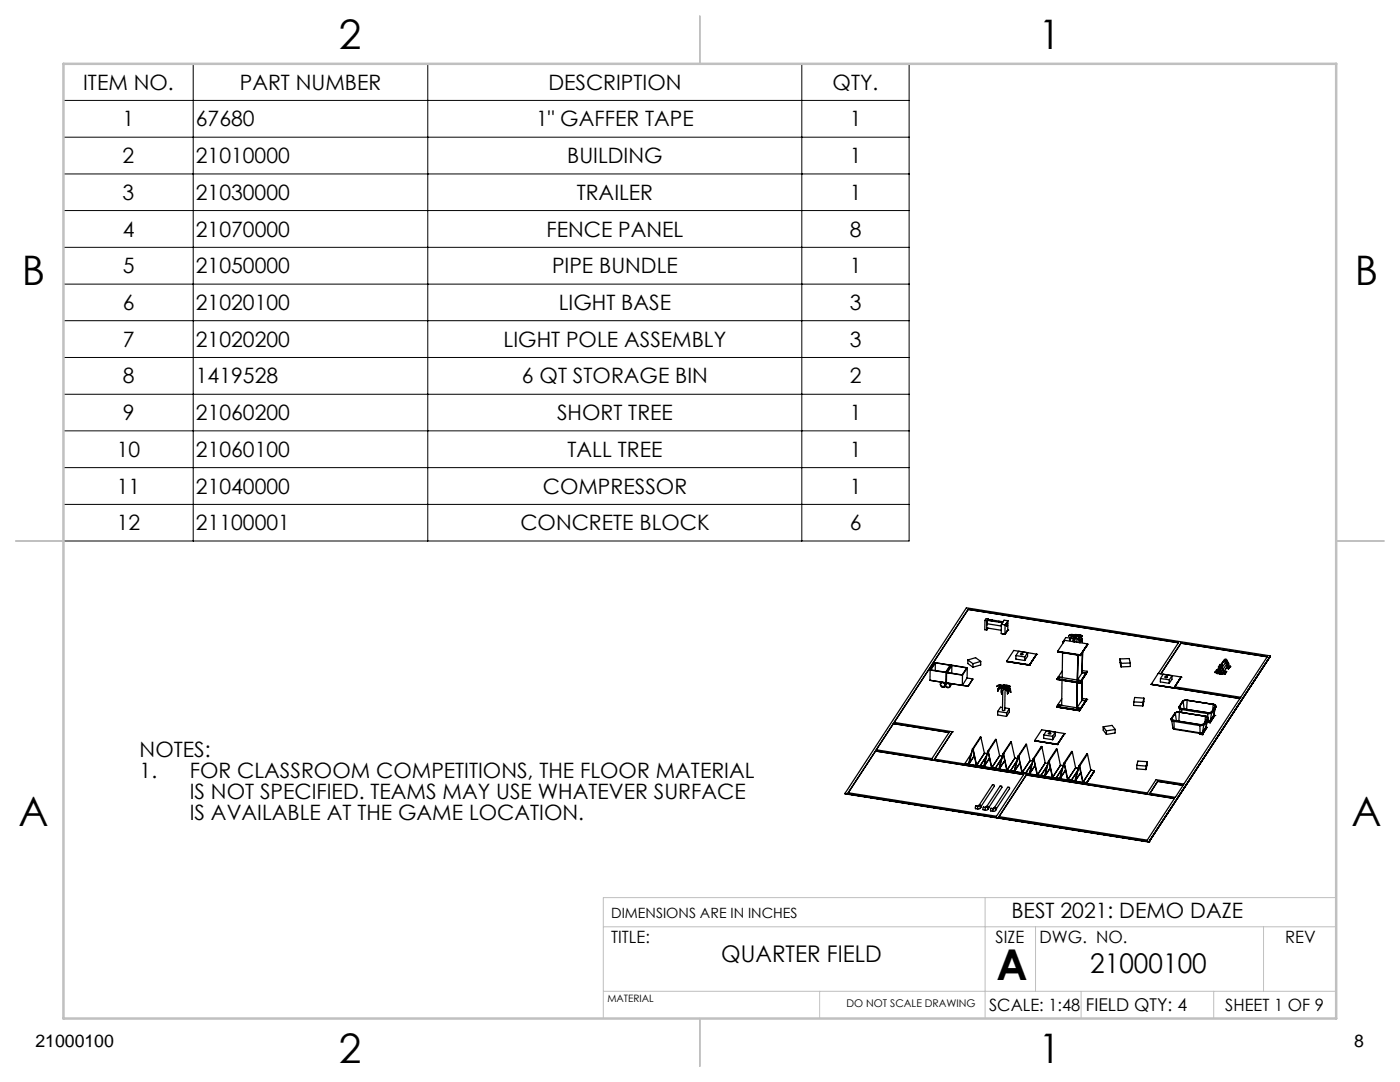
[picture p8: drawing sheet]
<svg xmlns="http://www.w3.org/2000/svg" width="279mm" height="216mm" viewBox="0 0 279 216" stroke-linecap="round" stroke-linejoin="round" font-family="sans-serif">
<g fill="none" stroke="#000" stroke-width=".2">
<path d="M12.7 12.7h168.7v95.2h-168.7zM38.6 12.7v95.2M85.4 12.7v95.2M160 12.7v95.2M12.7 20h168.7M12.7 27.4h168.7M12.7 34.7h168.7M12.7 42h168.7M12.7 49.4h168.7M12.7 56.7h168.7M12.7 64h168.7M12.7 71.3h168.7"/>
<path d="M12.7 78.7h168.7M12.7 86h168.7M12.7 93.3h168.7M12.7 100.6h168.7"/>
</g>
<path d="M196.6 179.1v24.1M266.7 179.1h-146.3v24.1M120.4 197.8h146.3M120.4 184.9h146.3M163.6 197.8v5.4M206.7 184.9v12.9M215.8 197.8v5.4M242.2 197.8v5.4M252.2 184.9v12.9" fill="none" stroke="#c0c0c0" stroke-width=".2"/>
<path d="M139.7 3.2v9.5M3.1 107.9h9.6M266.7 107.9h9.5M139.7 203.2v9.6" fill="none" stroke="#c0c0c0" stroke-width=".25"/>
<path d="M12.7 12.7h254v190.5h-254z" fill="none" stroke="#c0c0c0" stroke-width=".5"/>
<g fill="none" stroke="#000" stroke-width=".25">
<path d="M185.6 135.7h.1M185.6 135.7l7.6 1.2M185.6 133.7l3.2 .5M185.6 133.7v2M186.7 132.3l2.9 .5-.9 1.3-2.9-.4zM186.7 132.3v1.5M187.9 136.1l-.2 .2M187.9 136.9l.5 .2M188.4 137.1h.1M188.4 137v.1M188.5 137l-.1 .1M188.7 136.7l-.1 .2"/>
<path d="M188.8 136.2h.1M188.8 134.2v2l.1-.2M188.9 136.3l-.2 .2M188.9 136.2l3.2 .6M188.9 134.2l3.2 .5M188.9 134.2v2M189.8 132.7l-1 1.5M189.8 132.7v.2M189.8 132.7l-3.2-.5-1 1.5M190 136.5l-.4 .6M190 132.8l2.9 .5-.9 1.4-2.9-.5zM190 132.8l-.1 1.5"/>
<path d="M192.1 136.7l1.1 .2M192.1 134.7v2.1M193 135.3l1.1 .2M193 133.2l-.9 1.5M193 133.2l-3.1-.5-1 1.5M193 133.2v2.1l-.9 1.5M193.1 131.7l1.1 .7M193.1 131.7v.7l1.1 .7M193.1 131.7l1.6-.5 1 .8M193.2 121.6h.1M193.2 121.6l42 6.6-4 6.2M193.2 136.9h.1"/>
<path d="M193.2 121.6l42 6.7M193.2 121.6l-14.8 22.5 11.7 1.9M194.1 135.5l-.9 1.4M194.2 132.4v.7M195.7 132l-1.5 .4M195.7 132v.7l-1.5 .4M196.6 123.8l-.1 1.9h.4M196.6 123.8l.4 .1M196.9 125.3v.4M197 123.9v.8M197 124.5v.8l2.8 .5M197 123.8v.7l2.8 .4"/>
<path d="M197.1 123.6l3.1 .5-.1 .1-3.1-.4zM197.2 125.3l-.3 .4M197.2 123.5l-.2 .4M197.2 123.5l-.4-.1-.2 .4M197.2 123.5v.1M197.8 123.8h.1zM197.8 123.8h.1M198.9 137l.6-.1 .4 .2-.7 .3-.1 .5M199 136.9l-.1 .1M199 136.9l.5-.2 .8 .2M199.1 137.9a.86 .86 0 0 1 .9-.6l-.2 .5 .2 .7M199.2 137.9h-.1"/>
<path d="M199.2 137.4h.1M199.3 124l.1 .1zM199.3 124h.1M199.3 124.1h.1M199.4 124h.1M199.4 124.1h.1M199.4 124l-.1 .1M199.4 124v.1M199.8 124.6l.8 .1M199.8 124.6v1.8l.8 .2M199.9 137l-.6 .3M200 137.9v.6"/>
<path d="M200.1 126.5h.1M200.1 126.5h.5M200.1 126.5l.5 .1M200.1 136.8h.1M200.1 137.8v3.9M200.2 137.3l.1 .1zM200.2 137.3h.1M200.2 137h.1M200.2 137l.1 .1M200.3 136.9l-.8-.2-.6 .3M200.3 136.9l.5-.2 .8 .3M200.3 137.4h.1"/>
<path d="M200.3 137.3h.1M200.3 137.1h.1M200.3 137h.1M200.3 137v.1M200.3 137.3v.1M200.3 136.9l.7-.2 .6 .3M200.3 136.9h.1M200.5 136.8l-.2-.1-.1 .1 .1 .1M200.6 136.7h-.4v.1M200.6 126.5v.1M200.6 137.4l-.1 4.3M200.6 124.7v1.9"/>
<path d="M200.7 137.1l.5 .1 .4 .2v.7M200.8 124.8l.1 .1zM200.8 124.8h.1M200.9 124.8h.1M200.9 124.4l-.1 .1zM200.9 124.5h.1M200.9 124.4h.1M200.9 124.4v.1M200.9 131.9l4.6 .8M200.9 131.9l4.6 .7M200.9 132l4.6 .7M200.9 137.4l.3 .5v.5"/>
<path d="M201.1 125.7h.1M201.1 125.7l-.5 .9M201.1 125.7l-.5 .8M201.2 123.9l-.6 .8M201.2 123.9l-.8-.1-.6 .8M201.2 123.9l-.1 1.8M201.6 137l-.7-.1-.2 .2 .4 .1a.73 .73 0 0 1 .5 .9M201.6 138.1l-.2-.4-.5-.3 .3 .6-.2 .5v-.5l-.6-.7-.4 .6v.6M201.6 138.1h.1M201.6 137h.1M202.7 130.8l1.8 .3M202.7 130.8v.7l1.8 .3"/>
<path d="M203.3 130l-.6 .8M203.7 130.5v-.1a.22 .22 0 0 1 .3 0 .22 .22 0 0 1 .1 .2h-.4zM204.5 131.1v.7M204.5 131.1l.6-.9v.8l-.6 .8M205.5 132.7h.1M205.5 132.6v.1M206.9 130.6h.1M206.9 130.5l-4.6-.7-1.4 2.1M206.9 130.5l-1.4 2.1M206.9 130.5v.1M206.9 130.6l-1.4 2.1M211 135.5l4.5 .8"/>
<path d="M211 135.4v.2l4.5 .7M211 135.4l4.5 .8M211 135.5l4.5 .7M211.1 130v.1l4.5 .7M211.1 130l4.5 .7M211.2 135.1l-.2 .3M211.2 135.1l4.6 .7M211.9 139.4l-.8 1.2M211.9 135.7v5.1M212 133.9l-.8 1.2M212.1 130.2l-.1 5-.8-.1M212.2 128l.1 .1"/>
<path d="M212.2 128l-.1 .3M213.3 126.9l.5-.1 .5 .2-.4 .1a.57 .57 0 0 0-.4 .7M213.3 126.9h.1M213.4 126.8l.7-.2 .5 .2M213.5 127.8a.95 .95 0 0 1 .8-.6l-.2 .8M213.5 127.8h.1M213.5 127.3h.1M213.5 127.3l-.8-.1-.5 .8M213.9 127.4l.3 .1M214.2 126.9l-.6 .3M214.3 127.8v.3l.5-.9 .4 .5 .2 .5M214.5 127.7v.4"/>
<path d="M214.5 126.7h.1M214.6 127.2l.1 .1zM214.6 127.2h.1M214.6 127h.1M214.6 126.9h.1M214.6 126.9v.1M214.6 127.2v.1M214.6 126.9l.1 .1M214.6 126.8l-.8-.2-.5 .3M214.6 126.8l.7-.1 .7 .2M214.6 126.8h.1M214.6 126.8l.7-.2 .7 .3"/>
<path d="M214.6 127.3h.1M214.7 126.8h.1M214.7 127h.1M214.8 126.7l-.2-.1 .1 .2M214.9 126.7l-.3-.1-.1 .2M214.9 127.4v.7M215 127l.5 .1a.75 .75 0 0 1 .5 1M215 136.2l-.1 5M215 135.7l.8 .1M215.1 127l.8 .3 .1 .2v.6M215.1 130.7l-.1 5M215.3 127.3l.3 .5-.1 .4v-.3l-.3-.6 .6 .4 .2 .4"/>
<path d="M215.5 136.2v.1M215.6 130.7v.1M215.8 135.8v.2M215.8 135.9l1.2-1.9-1.5 2.2M215.8 136l-.3 .3M215.8 135.9l-.3 .4M215.8 135.8l-.3 .4M215.8 135.9l-.3 .3M215.9 139.8h.1M215.9 139.7l.7 .1M215.9 139.3l1 .2M215.9 135.7v4.1"/>
<path d="M216 126.9h-.8l-.2 .1M216 134.2h.1M216 135.7l-.1 4.1M216 134.2l.7 .1M216 133.8l1 .1M216 134.2l-1 1.5M216 130.1v4.2M216.6 139.8l-.7-.1-1 1.5 .8 .2M216.6 139.8l-.9 1.6M216.6 139.8v.1M216.6 139.9l-.9 1.5M216.6 139.9l.3-.3-1.5 2.2"/>
<path d="M216.7 134.3l-.9 1.5M216.7 134.3v.2M216.7 134.5l-.9 1.5M216.9 128.9l-1.3 1.9M216.9 139.6h.1M216.9 139.5l-.3 .3M216.9 139.5v.1M216.9 139.6l-1.5 2.2M217 133.9l-.3 .4M217 134.1l-.3 .3M217 133.9v.2M217 134.1l-.3 .4"/>
<path d="M217 134.1l-1.5 2.2M217.1 128.6l-.2 .3M217.1 128.6l-1.5 2.1-4.5-.7M217.1 128.5v.1M217.1 128.5l-4.6-.7-1.4 2.2M217.1 128.5l-1.5 2.2M223.5 131.5l1.9-.1 .2 .9M223.5 131.5l.2 .9M223.5 131.5l.2 1.6M223.7 132.4v.7M225.6 132.3l-1.9 .1M225.6 132.3v.7l-1.9 .1"/>
<path d="M228.3 139.3l-1.9-.1-.1 .9M228.3 139.3l-.2 .9M228.3 139.3l-.2 1.6M229.8 136.6h.1M229.8 136.5v.1M229.8 136.5l4.5 .7M229.8 136.6l17.6 2.8-11.1 17.1-5.6-.9-1.7 2.6-42.5-6.7 3.6-5.5M231.1 134.4l-1.3 2.1M231.1 134.4l4.6 .7M231.6 135.4l1.8 .2M231.6 135.4v.7l1.7 .2M232.5 135h.1a.22 .22 0 0 1 .2-.1 .22 .22 0 0 1 .1 .3 .24 .24 0 0 1-.2 .1 .24 .24 0 0 1-.2-.3z"/>
<path d="M233.4 135.6l-.1 .7M233.9 134.8l-1.8-.3-.5 .9M233.9 134.8l-.5 .8M233.9 134.8v.7l-.6 .8M234.3 137.2v.1M235.7 135.1h.1M235.7 128.3h.1M235.7 135.1l-1.4 2.1M235.7 128.3l17.2 2.8-5.3 8-13.1-2 1.2-2M235.7 128.3l-4 6.1M236 140l-.7 1M236.1 139.9l-.1 .1"/>
<path d="M236.1 139.9l-.7 1.1M236.1 139.9l.2 1.6M236.9 139.7l-.7 .1-.2 .2M236.9 139.7l-.8 .2M236.9 139.7l5.2 .8M236.9 139.7l-.1 1.8M236.9 139.7h.1M242.5 134.1l.2 .1M243 133.8h.1M243 133.7v.1M243 133.7h-.2l-.3 .4M243 133.7h.1"/>
<path d="M243 133.6h.1M243 133.6v.1M243 133.7l-.3 .4M243.1 134.3h.1M243.2 133.1h.1M243.2 133.1h.2M243.2 134.1v.1M243.2 133.4l-.2 .4M243.4 134h-.1M243.5 133.1l-.3 .4M243.5 133.8h-.1M243.5 133.1l-.5 .6"/>
<path d="M243.5 133h.1M243.5 133l-.1 .1M243.5 132.9h.1M243.5 133l-.5 .7M243.5 132.9v.1M243.5 132.9l-.1 .2M243.6 133l-.1 .1M243.6 132.9h-.1M243.6 134.4h.1M243.6 133h.1M243.6 132.8v.1M243.6 132.8h.1"/>
<path d="M243.6 134.3v.1M243.6 132.9v.1M243.6 133l.2 .1M243.6 134.2h.1M243.7 132.7h.1M243.7 132.9h.1M243.7 132.9l.2 .2M243.7 132.8v.1M243.7 132.8l-.1 .1M243.7 132.9l-.1 .1M243.7 132.9h-.2M243.7 132.6h-.2l-.3 .5"/>
<path d="M243.7 132.6v.1M243.7 132.6l-.1 .2M243.7 132.6h.1M243.8 133.1l.5 .9M243.8 133.1l.5 .8M243.9 133.2l-.3 .5M243.9 133.1h-.1M243.9 133.1l.4 .7M243.9 132.3l-.3 .5M244 134.4l.5 .1M244.1 134.4h.4M244.1 133.6l-.3 .5"/>
<path d="M244.1 132l-.4 .6M244.2 132l-.5 .8M244.2 132l-.5 .6M244.2 131.9l-.1 .1M244.2 131.9l-.5 .7M244.2 131.9h.1M244.2 131.8h.1M244.2 131.8v.1M244.2 134.2h.1M244.3 131.9l-.1 .1M244.3 131.8h.1M244.3 133.9v.1"/>
<path d="M244.3 134.1v.1M244.3 134l-.3 .5M244.3 131.8h-.1M244.3 134v.2M244.3 131.9h.1M244.3 133.8v.1M244.3 131.8v.1M244.3 131.9l.2 .2M244.3 131.9l.2 .1M244.3 131.8l.1-.2a.22 .22 0 0 1 .3 0 .22 .22 0 0 1 .1 .2l-.2 .3M244.3 133.9v.3M244.3 133.9l.5 .1"/>
<path d="M244.4 131.9l.2 .1M244.4 131.8v.1M244.4 131.8h-.1M244.4 131.9h-.1M244.5 132.1l.5 .8v.2M244.5 134.4v.1M244.5 132l.5 .8M244.6 132.2l-.7 1M244.6 132h-.1M244.6 132l.4 .8M244.7 133.4l.5 .1M244.7 133.3l.5 .1"/>
<path d="M244.8 131.9l.2 .1-.2 .5M244.8 132.5l-.7 1M244.8 134l-.3 .4M244.8 134l-.3 .5M245 132.8v.1M245 133.1h.1M245 132.3l.3 .1-.3 .5h.5M245 133l-.7 .9M245 132.9v.2M245 132.8h.1M245 132.9h.1M245.2 133.4v.1"/>
<path d="M245.3 133.2v.1M245.5 133h.1M245.5 133l-.2 .2M245.5 132.9l-.3 .5M245.5 132.9l-.3 .6M253.5 130.9l-24.2 37.1M253.5 130.9l-60.6-9.6-24.3 37M168.6 158.3h.1M168.6 158.3l60.7 9.7M174.7 149.9h.1M174.7 149.9l29.6 4.7-5.4 8.3-29.6-4.7zM178.3 144.4h.1"/>
<path d="M178.3 144.4l11.1 1.8-3.4 5.2-11.1-1.8zM190.1 146h.1M192.6 152.3l.5 .2M192.6 152.3l.7 .1M193.3 152.4h.1M193.4 152.4h-.8l6 1M193.4 152.4l1.1-1.6-1.1 1.7M193.8 150.4l-1.2 1.9M194.1 149.4l.1 .1M194.1 149.4l-.8 3M194.1 149.5h.1M194.1 149.5l-.7 2.9"/>
<path d="M194.2 149.5l.6 3.2 1.6 .2M194.2 149.5l.7 3.2M194.9 152.7h.1M194.9 152.7l.7 .1M195.6 152.8v.1M195.6 152.8l.7 .1M195.8 147.1l-.1-.1-1.6 2.4M195.8 147.1l-1.6 2.4M195.8 147.1l.7 3.2M196.3 152.9h.1M196.4 152.9l1.1-1.6-1.1 1.7M196.5 150.3h.1"/>
<path d="M196.5 150.3l-1.6 2.4M196.5 150.3l.5 .1M196.9 150.9l-1.3 1.9M197.2 150h.1M197.2 150l-.8 2.9M197.2 150l.7 3.2 1.5 .2M197.2 150l-.1-.1-.8 3M197.2 150l.7 3.2M197.9 153.2h.1M197.9 153.2l1.5 .2M198.6 153.4l3.1 .4M198.8 147.6l-.1-.1-1.6 2.4"/>
<path d="M198.8 147.6l-1.6 2.4M198.8 147.6l.7 3.2M199.1 142v.7l1.8 .2M199.1 142l1.8 .2M199.4 153.4h.1M199.5 150.8h.1M199.5 150.8l-1.6 2.4M199.5 150.8l.5 .1M199.9 151.4l-1.3 2M200.1 141.6v.2h.3l.1-.2M200.1 141.2l-.4-.1-.6 .9M200.2 150.4h.1"/>
<path d="M200.2 150.4l-.8 3M200.2 150.4l.7 3.3 .8 .1M200.3 150.4h-.2l-.7 3M200.3 150.4l.7 3.2M200.5 151.8l-1.1 1.6M200.5 141.3l.9 .1M200.9 142.2v.7M201 153.6v.1M201 153.7l1.4 .2M201.4 141.4l-.5 .8M201.4 141.4v.7l-.5 .8M201.7 153.8l.8 .1"/>
<path d="M201.7 153.8l3 .5M201.8 148.1l-.1-.1-1.5 2.4M201.8 148.1l-1.5 2.3M201.8 148.1l.7 3.2M202.4 153.9h.1M202.5 153.9l1.1-1.7-1.1 1.7M202.5 151.3h.1M202.5 151.3l-1.5 2.3M202.5 151.3l-1.5 2.4M202.5 151.3l.6 .1M202.9 151.9l-1.2 2M203.2 150.9l.7 3.3 1.6 .2"/>
<path d="M203.2 150.9h.1M203.2 150.9l-.7 3M203.3 150.9h-.1l-.8 3M203.3 150.9l.7 3.2M204 154.1h.1M204 154.1l.7 .1M204.7 154.2v.1M204.7 154.2l.7 .2M204.7 154.3l3.1 .5M204.8 154.6l29.6 4.7-5.4 8.3-29.6-4.7zM204.8 154.6l29.6 4.7M204.9 148.6l-.1-.1-1.6 2.4"/>
<path d="M204.9 148.6l-1.6 2.3M204.9 148.6l.7 3.2M205.4 154.3v.1M205.6 151.8h.1M205.6 151.8l-1.6 2.3M205.6 151.8h.5M206 152.4l-1.3 1.8M206.3 151.4l.7 3.2 1.5 .3M206.3 151.4h.1M206.3 151.4l-.8 3M206.3 151.4h-.1l-.8 2.9M206.3 151.4l.7 3.2"/>
<path d="M206.5 147.8h.1M206.5 147.8l4.5 .7M206.5 147.8l4.5 .8M206.6 152.7l-1.1 1.7M207 154.6h.1M207 154.6l1.5 .2M207.8 154.8l9.1 1.4M207.9 149h-.1l-1.6 2.4M207.9 149l-1.6 2.4M207.9 149l.7 3.2M208.3 146.6l1.8 .3M208.3 146.6v.7l1.8 .3"/>
<path d="M208.5 154.8h.1M208.6 152.2v.1M208.6 152.3l-1.6 2.3M208.6 152.2l-1.6 2.4M208.6 152.3h.5M208.8 145.8l-.5 .8M209 152.8l-1.2 2M209.2 146.3l.2-.1a.18 .18 0 0 1 .3 .1 .18 .18 0 0 1 0 .2 .18 .18 0 0 1-.3 0zM209.3 151.9h.1M209.3 151.9l-.8 3M209.3 151.9l.7 3.2 1.6 .2M209.4 151.9h-.2l-.7 2.9"/>
<path d="M209.4 151.9l.7 3.2M209.6 153.2l-1.1 1.7M210.1 146.9v.7M210.1 155.1h.1M210.1 146.9l.5-.8v.7l-.5 .8M210.1 155.1l1.4 .2M210.9 141.1h.1M210.9 141l4.5 .7 .3-.3M210.9 141v.1M210.9 141l4.5 .7M210.9 141.1l4.5 .7M211 149.5l-.2-.1-1.5 2.4"/>
<path d="M211 149.5l-1.6 2.4M211 149.5l.6 3.2M211 148.6h.1M211 148.5v.1M211.1 140.6l.8 .1M211.1 140.6l-.2 .4M211.1 140.6l4.6 .8M211.5 155.3h.1M211.6 155.3l1.1-1.6-1.1 1.7M211.6 152.7h.1M211.6 152.7l-1.5 2.4M211.6 152.7l.6 .1"/>
<path d="M211.9 140.7v.1M212 153.3l-1.2 2M212.3 152.4l.7 3.2 1.6 .2M212.3 152.4h.1M212.3 152.4l-.7 2.9M212.4 152.4l-.1-.1-.8 3M212.4 146.4h.1M212.4 146.4l-4.5-.8-1.4 2.2M212.4 146.4l-1.4 2.1M212.4 146.4l-1.4 2.2M212.4 152.4l.7 3.2M213.1 155.6h.1"/>
<path d="M213.1 155.6l1.4 .2M214 150l-.1-.1-1.6 2.4M214 150l-1.6 2.4M214 150l.7 3.2M214.5 155.8h.1M214.7 153.2h.1M214.7 153.2l-1.6 2.4M214.7 153.2l.5 .1M215.1 153.8l-1.3 2M215.4 152.9h.1M215.4 152.9l-.8 2.9M215.4 152.8v.1"/>
<path d="M215.4 152.9l.7 3.2 .8 .1M215.4 141.7v.1M215.5 152.9l-.2-.1-.8 3M215.5 152.9l.6 3.2M215.7 141.4h.1M215.7 141.4l-.3 .3M215.7 154.2l-1.1 1.6M216.1 156.1h.1M216.1 156.1l.8 .1M216.9 156.2v.1M217 150.5l-.1-.1-1.6 2.4M217 150.5l-1.5 2.4"/>
<path d="M217 150.5l.7 3.2M217.7 153.7h.1M217.7 153.7l-1.6 2.4M217.7 153.7l.7 .1M218.4 153.8l-1.5 2.4M218.4 153.8l-1.5 2.5M220.2 145l1.7-.3 .7 .9M220.2 145l.6 .8M220.2 145v.7l.6 .8M220.8 145.8v.7M222.6 145.6l-1.8 .2M222.6 145.6l-.1 .7-1.7 .2"/>
<path d="M226.3 140.1l1.8 .1M226.3 140.1l-.1 .7 1.9 .1M226.9 152.7l1.8 .2M226.9 152.7v.7l1.8 .2M228.1 140.2v.7M228.7 152.9v.7M228.9 152l-.2 1.6M228.9 152l-.2 .9M228.9 152l-1.8-.1-.2 .8M231 155.9l5.1 .8-1.5 2.4-5.1-.8zM231 155.9h.1M231 155.9l-1.5 2.4"/>
<path d="M233.7 143.4a.43 .43 0 0 0 .5 .5M233.9 143.4v.2l.4 .2M233.9 143.4v.3l.4 .1M233.9 143.4h-.2M233.9 143.8l.2 1.4M233.9 143.4v.2M234.1 145.2l.3 .3M234.1 145.2l.3 .2M234.2 143.9l2.6 .5M234.3 143.8l-.1 .1M234.3 143.8l5.2 .8M234.3 143.8l2.6 .4"/>
<path d="M234.3 143.9l.1 1.5M234.4 145.4v.1M234.4 145.4l5.1 .8M234.4 145.5l5.2 .9M234.4 142.3l-.7 1.1M234.5 142.3h-.1M234.6 142.3l-.7 1.1M234.6 142.3l.2 1.5M235.3 141a.43 .43 0 0 0 .5 .6M235.4 142.1h-.6l-.4 .2M235.4 142.1h-.6l-.2 .2M235.4 142.1h.1"/>
<path d="M235.4 142.1l5.2 .8M235.4 142.1l-.1 1.8M235.4 141l.2 .3 .2 .1M235.4 141v.2l.4 .2M235.4 141h-.1M235.4 141.4l.1 .7M235.4 141v.2M235.8 141.6l2.6 .4M235.8 141.4v.2M235.8 141.4l5.2 .8M235.8 141.4l2.6 .4M235.8 141.6l.1 .6"/>
<path d="M236.8 144.4l2.6 .4M236.9 144.2l-.1 .2M236.9 144.2l2.6 .4M238.4 142l2.6 .4M238.4 141.8v.2M238.4 141.8l2.6 .4M239.4 146.5l.6 .1M239.4 146.5h.1M239.5 144.6l-.1 .2M239.5 144.8v1.4M239.5 146.2l.1 .2M239.5 146.3l-.1 .2"/>
<path d="M240 146.2l-.4 .2M240 146.6h.1M240 146.1l-.5 .1M240 146.1v.1M240.2 144.7l-.2 1.4M240.3 144.4l-.3 .2h-.5M240.3 144.4l.1 .1M240.4 144.5l-.2 .2-.8 .1M240.6 142.9a.48 .48 0 0 1 .5 .6M240.6 142.9l.2 .1 .2 .3M240.6 142.9l.3 .1 .1 .3M240.6 142.9h.1"/>
<path d="M240.6 142.9l-.1 1.2M240.7 145.1h.2M240.7 145.1h.1M240.7 145.1l-.7 1.1M240.7 145v.1M240.9 145.1l-.9 1.5M240.9 143.9l.2 .1M240.9 143.8l.2 .1M240.9 143.7l-.2 1.3M241 143.3l.1 .2M241 144.1h.1M241 143.3l-.7 1.1"/>
<path d="M241 144.1l.5 .1M241 142.2v.2M241 142.4l.1 .7M241.1 143.5v.4M241.1 143.9v.1M241.1 144l-.1 .1M241.1 143.5l-.7 1M241.5 143.8l-.4 .2M241.5 144.2h.1M241.5 143.8l-.4 .1M241.5 143.8h.1M241.8 142.3l-.3 1.5"/>
<path d="M241.8 142l-.3 .2h-.5M241.8 142l.2 .2M241.8 142l-.8 .2M242 142.2l-.4 .2h-.6M242.1 140.5a.44 .44 0 0 1 .6 .6M242.1 140.5l.4 .3v.1M242.1 140.5h.1M242.1 140.5l-.1 1.2M242.2 142.7l.2 .1M242.3 142.7h.1M242.3 142.6v.1M242.3 142.7l-.8 1.1"/>
<path d="M242.4 142.8h.1M242.4 142.8l-.9 1.4M242.5 141.4l-.2 1.3M242.5 141.4l-.2 1.2M242.5 140.9l.2 .2M242.5 140.9l-.7 1.1M242.7 141.1l-.7 1.1M195.2 160.9l.1-.2a.28 .28 0 0 1 .4 0 .28 .28 0 0 1 .1 .3l-.3 .4h-.4M195.2 160.9h.1M195.2 160.9l-.5-.1v.1v.5h.4M195.2 160.9l-.1 .5M195.3 160.9a.29 .29 0 0 1 .3 0 .29 .29 0 0 1 .1 .4"/>
<path d="M195.4 160.6l2.6-4a.24 .24 0 0 1 .3 0 .24 .24 0 0 1 .1 .3l-2.6 4M196.7 161.1h.1M196.7 161.1l-.4-.1-.1 .2v.4h.4M196.7 161.1l.2-.1a.27 .27 0 0 1 .3-.1 .27 .27 0 0 1 .1 .4l-.1 .2M196.7 161.1l-.1 .5M196.7 161.1a.29 .29 0 0 1 .4 0 .29 .29 0 0 1 .1 .4M197 160.9l2.6-4a.23 .23 0 0 1 .3-.1 .23 .23 0 0 1 .1 .3l-2.7 4M197.2 161.5l-.1 .1h-.5M198.3 161.4h.1M198.3 161.4l-.5-.1-.1 .1v.4l.5 .1M198.3 161.4l.1-.2a.28 .28 0 0 1 .3 0 .28 .28 0 0 1 .1 .3l-.1 .2M198.3 161.4l-.1 .5"/>
<path d="M198.3 161.4v-.1a.31 .31 0 0 1 .3 .1 .31 .31 0 0 1 .1 .3M198.5 161.1l2.6-4a.23 .23 0 0 1 .3 0 .23 .23 0 0 1 .1 .3l-2.6 4M198.7 161.7l-.2 .2h-.3M229.3 168h.1"/>
<circle cx="188.1" cy="136.6" r=".47"/>
<circle cx="188.1" cy="136.6" r=".4"/>
<circle cx="189.1" cy="136.7" r=".41"/>
<circle cx="189.1" cy="136.7" r=".46"/>
<circle cx="197.8" cy="123.8" r=".06"/>
<circle cx="200.3" cy="137.3" r=".08"/>
<circle cx="200.3" cy="137" r=".07"/>
<circle cx="200.9" cy="124.5" r=".06"/>
<circle cx="214.6" cy="127.2" r=".08"/>
<circle cx="214.6" cy="127" r=".08"/>
<circle cx="214.6" cy="127" r=".07"/>
<circle cx="242.9" cy="134.2" r=".2"/>
<circle cx="242.9" cy="134.2" r=".16"/>
<circle cx="243.1" cy="133.9" r=".15"/>
<circle cx="243.1" cy="133.9" r=".2"/>
<circle cx="243.3" cy="134.3" r=".15"/>
<circle cx="243.4" cy="134.3" r=".21"/>
<circle cx="243.4" cy="133.6" r=".16"/>
<circle cx="243.4" cy="133.6" r=".2"/>
<circle cx="243.6" cy="134" r=".14"/>
<circle cx="243.6" cy="134" r=".21"/>
<circle cx="243.8" cy="134.3" r=".21"/>
<circle cx="243.8" cy="134.3" r=".16"/>
</g>
<text font-size="8.5" x="198.9" y="195.5">A</text>
<g font-size="8.1">
<text x="67.6" y="9.7">2</text>
<text x="207.3" y="9.7">1</text>
<text x="4.4" y="57">B</text>
<text x="270.4" y="57">B</text>
<text x="3.7" y="164.9">A</text>
<text x="269.7" y="164.9">A</text>
<text x="67.6" y="212.2">2</text>
<text x="207.3" y="212.2">1</text>
</g>
<text font-size="5.4" x="217.6" y="194.1">21000100</text>
<text font-size="4.6" x="143.9" y="191.9">QUARTER FIELD</text>
<g font-size="4.2">
<text x="16.6" y="17.9">ITEM NO.</text>
<text x="47.9" y="17.9">PART NUMBER</text>
<text x="109.4" y="17.9">DESCRIPTION</text>
<text x="166.2" y="17.9">QTY.</text>
<text x="24.5" y="25.2">1</text>
<text x="39.1" y="25.2">67680</text>
<text x="107" y="25.2">1&quot; GAFFER TAPE</text>
<text x="169.6" y="25.2">1</text>
<text x="24.5" y="32.5">2</text>
<text x="39.1" y="32.5">21010000</text>
<text x="113.2" y="32.5">BUILDING</text>
<text x="169.6" y="32.5">1</text>
<text x="24.5" y="39.9">3</text>
<text x="39.1" y="39.9">21030000</text>
<text x="115.1" y="39.9">TRAILER</text>
<text x="169.6" y="39.9">1</text>
<text x="24.5" y="47.2">4</text>
<text x="39.1" y="47.2">21070000</text>
<text x="109.1" y="47.2">FENCE PANEL</text>
<text x="169.6" y="47.2">8</text>
<text x="24.5" y="54.5">5</text>
<text x="39.1" y="54.5">21050000</text>
<text x="110.2" y="54.5">PIPE BUNDLE</text>
<text x="169.6" y="54.5">1</text>
<text x="24.5" y="61.9">6</text>
<text x="39.1" y="61.9">21020100</text>
<text x="111.5" y="61.9">LIGHT BASE</text>
<text x="169.6" y="61.9">3</text>
<text x="24.5" y="69.2">7</text>
<text x="39.1" y="69.2">21020200</text>
<text x="100.5" y="69.2">LIGHT POLE ASSEMBLY</text>
<text x="169.6" y="69.2">3</text>
<text x="24.5" y="76.5">8</text>
<text x="39.1" y="76.5">1419528</text>
<text x="104.2" y="76.5">6 QT STORAGE BIN</text>
<text x="169.6" y="76.5">2</text>
<text x="24.5" y="83.8">9</text>
<text x="39.1" y="83.8">21060200</text>
<text x="111.2" y="83.8">SHORT TREE</text>
<text x="169.6" y="83.8">1</text>
<text x="23.3" y="91.2">10</text>
<text x="39.1" y="91.2">21060100</text>
<text x="113.3" y="91.2">TALL TREE</text>
<text x="169.6" y="91.2">1</text>
<text x="23.3" y="98.5">11</text>
<text x="39.1" y="98.5">21040000</text>
<text x="108.3" y="98.5">COMPRESSOR</text>
<text x="169.6" y="98.5">1</text>
<text x="23.3" y="105.8">12</text>
<text x="39.1" y="105.8">21100001</text>
<text x="103.9" y="105.8">CONCRETE BLOCK</text>
<text x="169.6" y="105.8">6</text>
<text x="27.9" y="151.1">NOTES:</text>
<text x="27.9" y="155.3">1.</text>
<text x="37.9" y="155.3">FOR CLASSROOM COMPETITIONS, THE FLOOR MATERIAL</text>
<text x="37.9" y="159.4">IS NOT SPECIFIED. TEAMS MAY USE WHATEVER SURFACE</text>
<text x="37.9" y="163.6">IS AVAILABLE AT THE GAME LOCATION.</text>
<text x="201.9" y="183.1">BEST 2021: DEMO DAZE</text>
</g>
<g font-size="3.5">
<text x="216.7" y="201.7">FIELD QTY: 4</text>
<text x="7.1" y="208.8">21000100</text>
<text x="270.2" y="208.8">8</text>
</g>
<g font-size="3.4">
<text x="122" y="188.1">TITLE:</text>
<text x="198.7" y="188.1">SIZE</text>
<text x="207.5" y="188.1">DWG. NO.</text>
<text x="256.5" y="188.2">REV</text>
<text x="197.4" y="201.7">SCALE: 1:48</text>
<text x="244.5" y="201.7">SHEET 1 OF 9</text>
</g>
<text font-size="2.8" x="122" y="183.1">DIMENSIONS ARE IN INCHES</text>
<text font-size="2.1" x="168.9" y="201">DO NOT SCALE DRAWING</text>
<text font-size="2" x="121.2" y="200">MATERIAL</text>
</svg>
